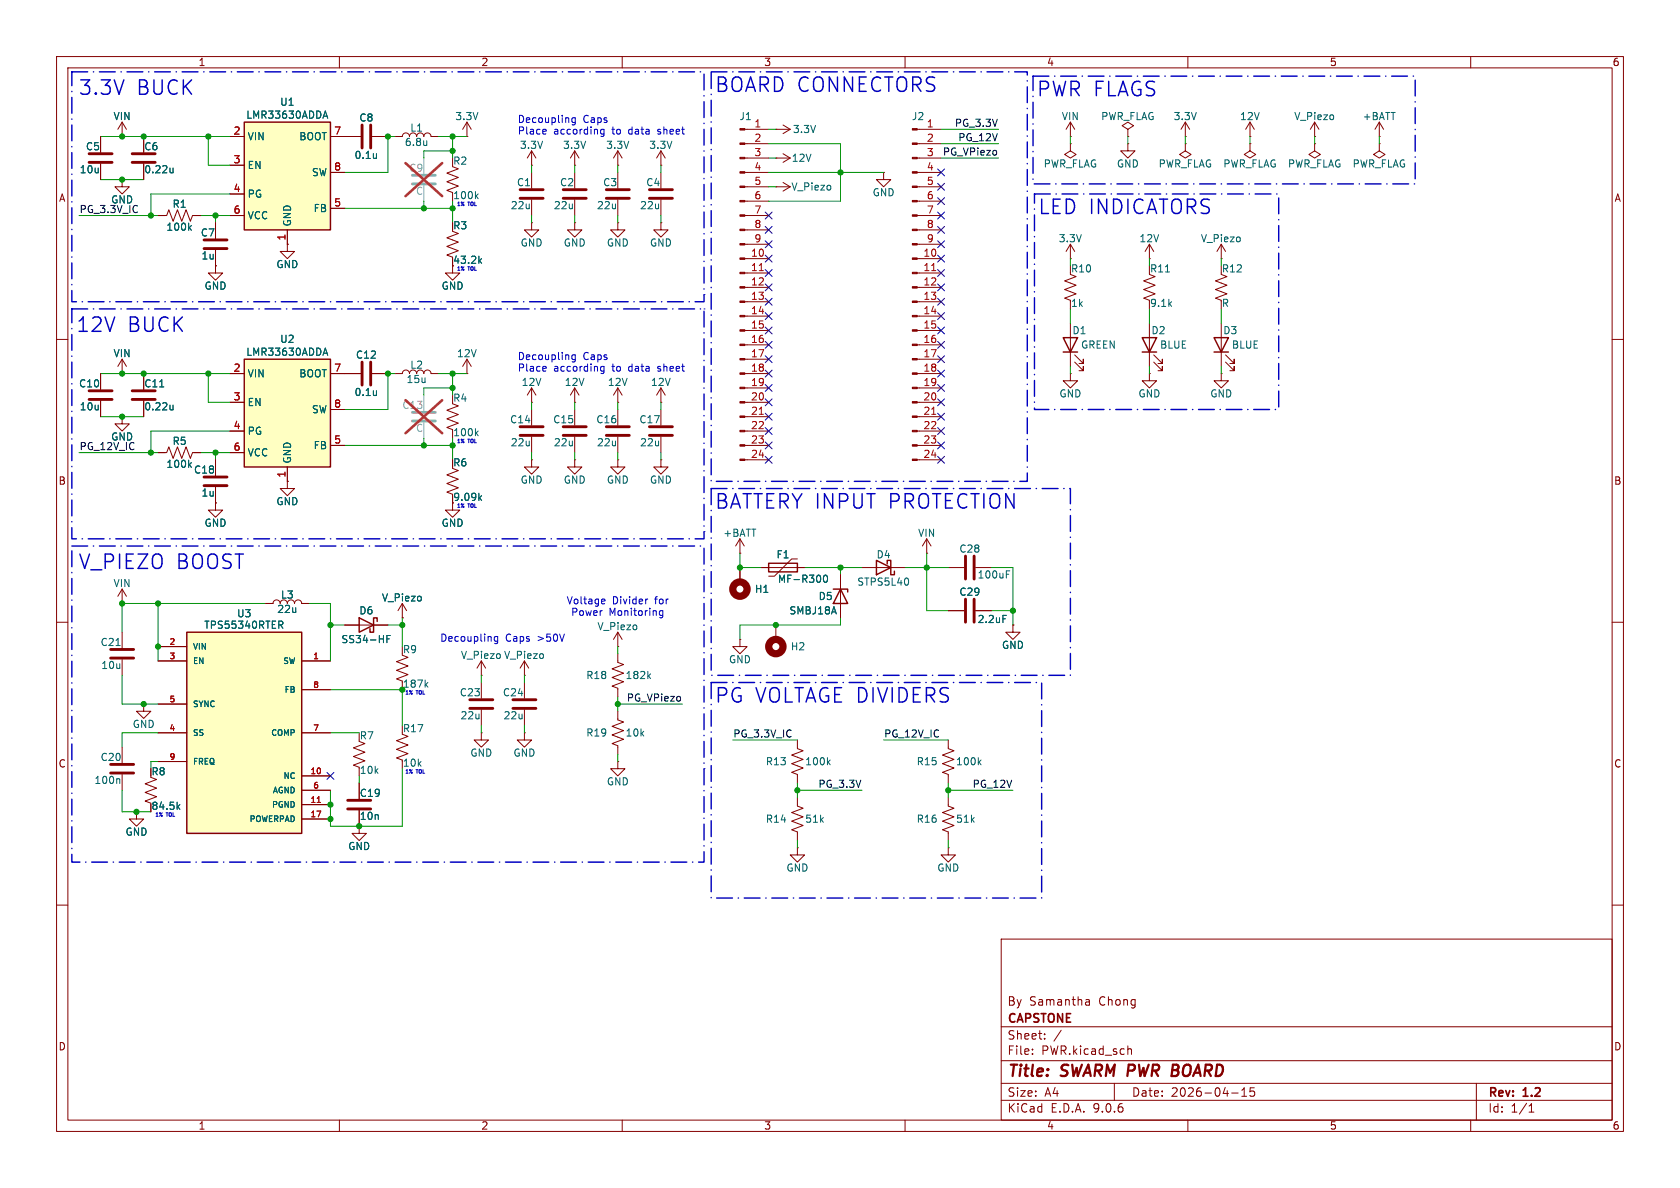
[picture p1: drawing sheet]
<svg xmlns="http://www.w3.org/2000/svg" width="297mm" height="210mm" viewBox="0 0 297 210" stroke-linecap="round" stroke-linejoin="round" font-family="sans-serif">
<g fill="none" stroke="#840000" stroke-width=".18">
<path d="M10 10h277v190h-277zM12 12h273v186h-273zM60 10v2M110 10v2M160 10v2M210 10v2M260 10v2M21.6 24.1h.1M21.6 21.6l-.8 1.3M21.6 21.6l.8 1.3M21.6 21.6v2.5M61 24.1h2.8"/>
<path d="M65.8 24.1h2.8M82.5 24.1h.1M82.5 21.6l-.7 1.3M82.5 21.6l.8 1.3M82.5 21.6v2.5M137.2 27.9h.1M137.2 27.9h2.5M138.4 27.2l1.3 .7M139.7 27.9l-1.3 .8M189.2 25.4v1.3l1 .6-1 .6-1-.6 1-.6M189.2 25.4h.1M189.2 24.1h.1"/>
<path d="M189.2 21.6l-.7 1.3M189.2 21.6l.8 1.3M189.2 21.6v2.5M199.4 25.4v1.3h1.3l-1.3 1.2-1.3-1.2h1.3M199.4 25.4h.1M199.4 22.9l1-.7-1-.6-1 .6 1 .7v1.2M199.4 24.1h.1M209.5 24.1h.1M209.5 21.6l-.7 1.3M209.5 21.6l.8 1.3M209.5 21.6v2.5M243.8 25.4v1.3l1.1 .6-1.1 .6-1-.6 1-.6"/>
<path d="M243.8 25.4h.1M10 60h2M189.2 66v1.3h1.3l-1.3 1.3-1.2-1.3h1.2M189.2 66h.1M285 60h2M38.1 81.3v2.8M38.1 86.1v2.8M50.8 85.1v1.3h1.3l-1.3 1.2-1.3-1.2h1.3M50.8 85.1h.1M130.8 97.8h.1M130.8 95.3v2.5M130.8 95.3l-.8 1.2"/>
<path d="M130.8 95.3l.8 1.2M141 98.8h-1l-3.1 3.1h-1M163.8 97.8h.1M163.8 95.3l-.7 1.2M163.8 95.3l.8 1.2M163.8 95.3v2.5M10 110h2M130.8 113v1.3h1.3l-1.3 1.3-1.3-1.3h1.3M130.8 113h.1M130.8 100.3v2.6M134.6 100.3h7.6M137.2 110.5v2.5"/>
<path d="M148.6 101.6v7.6M152.4 100.3h7.6M167.6 100.3h2.8M167.6 108h2.8M172.5 100.3h2.8M172.5 108h2.8M179.1 110.5v1.3h1.2l-1.2 1.2-1.3-1.2h1.3M179.1 110.5h.1M285 110h2M85.1 129.5v1.3h1.3l-1.3 1.3-1.3-1.3h1.3M85.1 129.5h.1M85.1 120.7v2.7"/>
<path d="M85.1 125.5v2.8M92.7 120.7v2.7M92.7 125.5v2.8M10 160h2M177 166h108v32h-108zM192.1 176.7h.3l.2 .2v.8M192.6 177.6l-.5 .1M192.6 177.1h-.5M285 160h2M60 198v2M110 198v2M160 198v2"/>
<path d="M177 194.5h108M177 191.5h108M177 187.5h108M177 181.5h108M182.5 186.3v.1M182.5 185.5v.1M184.7 183.6v.1M184.7 182.8v.1M187.6 182.1l-1.3 2M197 191.5v3M199.4 185.5l.2-.1 .4 .1v.9M210 198v2"/>
<path d="M217.7 193.2h1.2M219.5 193.8h.9M219.5 192.7l.5-.4v1.5M221.7 192.3h-.7v.7l.2-.1h.5l.1 .3-.1 .5-.2 .1-.5-.1M260 198v2M261 191.5v6.5M270.3 196.6h.9M270.3 195.5l.4-.4v1.5"/>
</g>
<path d="M207.2 189.2h.7M207.4 188.2h.6M207.9 189.2l.3 .1M208.1 190.1l-1 .1M208.1 189.1l-.2 .1" fill="none" stroke="#840000" stroke-width=".4"/>
<path d="M64 22.1v4.1M65.5 22.1v4.1M36.1 84.3h4M36.1 85.9h4M170.7 98.3v4.1M172.2 98.3v4.1M170.7 105.9v4.1M172.2 105.9v4.1M83.1 123.7h4M83.1 125.2h4M90.7 123.7h4M90.7 125.2h4" fill="none" stroke="#840000" stroke-width=".51"/>
<g fill="none" stroke="#840000" stroke-width="1.3">
<circle cx="130.8" cy="104.1" r="1.27"/>
<circle cx="137.2" cy="114.3" r="1.27"/>
</g>
<path d="M135.9 99.6h5.1v1.5h-5.1zM154.9 99.1l2.6 1.2-2.6 1.3zM156.8 99.7v-.6h.7v2.5h.6v-.6M147.3 104.1h2.6v.5M148.6 104.1l1.3 2.6h-2.6z" fill="none" stroke="#840000" stroke-width=".25"/>
<path d="M66.6 27.2v.8M66.6 27.9l-.1 .1M145.7 101.8l.2-.1a.68 .68 0 0 1 .4 .6 .68 .68 0 0 1-.4 .6l-.2-.1-.1-.3zM160.5 102.3l.1 .4-.1 .6M177.3 108.8h.6M177.9 101.5h.4M177.9 100.9h.6" fill="none" stroke="#006464" stroke-width=".18"/>
<path d="M72.9 31h4.1M72.9 32.5h4.1" fill="none" stroke="#a1a1a1" stroke-width=".51"/>
<path d="M74.9 27.9v2.8M74.9 32.8v2.8" fill="none" stroke="#a1a1a1" stroke-width=".18"/>
<path d="M71.7 28.8l6.5 5.9M78.2 28.8l-6.5 5.9" fill="none" stroke="#e12e31" stroke-width=".46"/>
<path d="M43.2 21.6h15.2v19h-15.2z" fill="#ffffc2"/>
<path d="M43.2 21.6h15.2v19h-15.2zM188 59.7h2.5l-1.3 2.5zM201.9 59.7h2.6l-1.3 2.5zM214.6 59.7h2.6l-1.3 2.5zM188 62.2h2.5M201.9 62.2h2.6M214.6 62.2h2.6" fill="none" stroke="#840000" stroke-width=".25"/>
<g fill="none" stroke="#840000" stroke-width=".18">
<path d="M17.8 24.1v2.8M17.8 29v2.8M21.6 31.8v1.2h1.3l-1.3 1.3-1.3-1.3h1.3M21.6 31.8h.1M25.4 24.1v2.8M25.4 29v2.8M27.9 38.1h1.6l.3-1 .8 2 .8-2 .7 2 .8-2 .8 2 .3-1h1.6M38.1 39.4v2.8M40.6 24.1h2.6M40.6 29.2h2.6M40.6 34.3h2.6M40.6 38.1h2.6"/>
<path d="M58.4 24.1h2.6M58.4 30.5h2.6M58.4 36.8h2.6M69.8 24.1h1.3a.64 .64 0 0 1 .7-.6 .64 .64 0 0 1 .6 .6 .64 .64 0 0 1 .6-.6 .64 .64 0 0 1 .7 .6 .64 .64 0 0 1 .6-.6 .64 .64 0 0 1 .6 .6 .64 .64 0 0 1 .7-.6 .64 .64 0 0 1 .6 .6h1.3M94 30.5v2.8M94 35.3v2.8M101.6 29.2h.1M101.6 26.7l-.8 1.2M101.6 26.7l.8 1.2M101.6 26.7v2.5M116.8 29.2h.1M116.8 26.7l-.7 1.2"/>
<path d="M116.8 26.7l.8 1.2M116.8 26.7v2.5M38.1 47v1.3h1.3l-1.3 1.2-1.3-1.2h1.3M38.1 47h.1M38.1 44.2v2.8M50.8 43.2v1.3h1.3l-1.3 1.2-1.3-1.2h1.3M50.8 43.2h.1M50.8 40.6v2.6M80 47v1.3h1.3l-1.3 1.2-1.3-1.2h1.3M80 40.9l1 .4-2 .7 2 .8-2 .8 2 .7-2 .8 1 .4M189.2 48.5l1 .4-2 .8 2 .7-2 .8 2 .7-2 .8 1 .4M189.2 45.7h.1"/>
<path d="M189.2 43.2l-.7 1.3M189.2 43.2l.8 1.3M189.2 43.2v2.5M189.2 57.2v7.6M203.2 45.7h.1M203.2 48.5l1 .4-2 .8 2 .7-2 .8 2 .7-2 .8 1 .4M203.2 43.2l-.8 1.3M203.2 43.2l.8 1.3M203.2 43.2v2.5M203.2 57.2v7.6M215.9 45.7h.1M215.9 48.5l1 .4-2 .8 2 .7-2 .8 2 .7-2 .8 1 .4"/>
<path d="M215.9 43.2l-.8 1.3M215.9 43.2l.8 1.3M215.9 43.2v2.5M215.9 57.2v7.6M21.6 73.7v1.2h1.3l-1.3 1.3-1.3-1.3h1.3M21.6 73.7h.1M61 66h2.8M65.8 66h2.8M69.8 66h1.3a.64 .64 0 0 1 .7-.6 .64 .64 0 0 1 .6 .6 .64 .64 0 0 1 .6-.6 .64 .64 0 0 1 .7 .6 .64 .64 0 0 1 .6-.6 .64 .64 0 0 1 .6 .6 .64 .64 0 0 1 .7-.6 .64 .64 0 0 1 .6 .6h1.3M80 71.4l1 .4-2 .7 2 .8-2 .7 2 .8-2 .8 1 .3M82.5 66h.1M82.5 63.5l-.7 1.3"/>
<path d="M82.5 63.5l.8 1.3M82.5 63.5v2.5M94 72.4v2.8M94 77.2v2.8M190 64l1.5 1.5v-.7v.7h-.7M190 62.7l1.5 1.6v-.8v.8h-.7M203.2 66v1.3h1.3l-1.3 1.3-1.3-1.3h1.3M203.2 66h.1M204 64l1.5 1.5v-.7v.7h-.8M204 62.7l1.5 1.6v-.8v.8h-.8M215.9 66v1.3h1.3l-1.3 1.3-1.3-1.3h1.3M215.9 66h.1"/>
<path d="M216.7 64l1.5 1.5v-.7v.7h-.8M216.7 62.7l1.5 1.6v-.8v.8h-.8M85.1 119.4h.1M85.1 116.8l-.8 1.3M85.1 116.8l.8 1.3M85.1 116.8v2.6M92.7 119.4h.1M92.7 116.8l-.8 1.3M92.7 116.8l.8 1.3M92.7 116.8v2.6M141 130.8v1.5l1 .4-2 .8 2 .7-2 .8 2 .8-2 .7 1 .4v1.5M141 141v1.5l1 .4-2 .7 2 .8-2 .8 2 .7-2 .8 1 .4v1.5"/>
</g>
<g fill="none" stroke="#006464" stroke-width=".18">
<path d="M57.5 19.6l.4 1.3M30.6 29.7v.9M30.6 30.4l-.4 .2M33.8 39.9l-.4 .4M57.2 20.5h.6M75.4 24.9v.8M75.4 25.6v.1M33.5 40.2l.3 .5M84.8 46.1l.3 .5M85.1 45.7l-.4 .5M206 48.1h.8M66.6 69.1v.8"/>
<path d="M66.6 69.8l-.1 .1M84.2 76.5l.3 .5M84.5 76.2l-.4 .5M146.4 134.7l.4 .5M146.8 134.4l-.5 .4"/>
</g>
<path d="M72.9 72.9h4.1M72.9 74.4h4.1" fill="none" stroke="#a1a1a1" stroke-width=".51"/>
<path d="M74.9 69.9v2.7M74.9 74.7v2.8" fill="none" stroke="#a1a1a1" stroke-width=".18"/>
<path d="M71.7 70.7l6.5 5.9M78.2 70.7l-6.5 5.9" fill="none" stroke="#e12e31" stroke-width=".46"/>
<path d="M15.7 27.2h4.1M15.7 28.7h4.1M23.4 27.2h4M23.4 28.7h4M91.9 33.5h4.1M91.9 35.1h4.1M36.1 42.4h4M36.1 43.9h4M64 64v4.1M65.5 64v4.1M91.9 75.4h4.1M91.9 77h4.1" fill="none" stroke="#840000" stroke-width=".51"/>
<path d="M43.2 63.5h15.2v19.1h-15.2z" fill="#ffffc2"/>
<path d="M43.2 63.5h15.2v19.1h-15.2z" fill="none" stroke="#840000" stroke-width=".25"/>
<g fill="none" stroke="#840000" stroke-width=".18">
<path d="M80 29.5l1 .3-2 .8 2 .8-2 .7 2 .8-2 .8 1 .3M94 39.4v1.2h1.2l-1.2 1.3-1.3-1.3h1.3M94 39.4h.1M94 29.2h.1M94 26.7v2.5M94 26.7l-.8 1.2M94 26.7l.7 1.2M101.6 39.4v1.2h1.3l-1.3 1.3-1.3-1.3h1.3M101.6 39.4h.1M101.6 30.5v2.8M101.6 35.3v2.8M109.2 39.4v1.2h1.3l-1.3 1.3-1.3-1.3h1.3"/>
<path d="M109.2 39.4h.1M109.2 29.2h.1M109.2 26.7v2.5M109.2 30.5v2.8M109.2 35.3v2.8M109.2 26.7l-.7 1.2M109.2 26.7l.8 1.2M116.8 39.4v1.2h1.3l-1.3 1.3-1.2-1.3h1.2M116.8 39.4h.1M116.8 30.5v2.8M116.8 35.3v2.8M131.7 22.9h4.2"/>
<path d="M131.7 25.4h4.2M131.7 27.9h4.2M131.7 30.5h4.2M131.7 33h4.2M131.7 35.6h4.2M131.7 38.1h4.2M137.2 22.9h.1M137.2 33h.1M137.2 22.9h2.5M137.2 33h2.5M138.4 22.1l1.3 .8M138.4 32.3l1.3 .7"/>
<path d="M139.7 22.9l-1.3 .7M139.7 33l-1.3 .8M156.2 30.5v1.3h1.3l-1.3 1.2-1.3-1.2h1.3M156.2 30.5h.1M162.2 22.9h4.2M162.2 25.4h4.2M162.2 27.9h4.2M162.2 30.5h4.2M162.2 33h4.2M162.2 35.6h4.2M162.2 38.1h4.2M209.5 25.4v1.3l1.1 .6-1.1 .6-1-.6 1-.6"/>
<path d="M209.5 25.4h.1M221 25.4v1.3l1 .6-1 .6-1-.6 1-.6M221 25.4h.1M221 24.1h.1M221 21.6l-.8 1.3M221 21.6l.7 1.3M221 21.6v2.5M232.4 25.4v1.3l1 .6-1 .6-1-.6 1-.6M232.4 25.4h.1M232.4 24.1h.1M232.4 21.6l-.8 1.3M232.4 21.6l.8 1.3"/>
<path d="M232.4 21.6v2.5M243.8 24.1h.1M243.8 21.6l-.7 1.3M243.8 21.6l.8 1.3M243.8 21.6v2.5M131.7 40.6h4.2M131.7 43.2h4.2M131.7 45.7h4.2M131.7 48.3h4.2M131.7 50.8h4.2M131.7 53.3h4.2M131.7 55.9h4.2"/>
<path d="M131.7 58.4h4.2M162.2 40.6h4.2M162.2 43.2h4.2M162.2 45.7h4.2M162.2 48.3h4.2M162.2 50.8h4.2M162.2 53.3h4.2M162.2 55.9h4.2M162.2 58.4h4.2M17.8 66v2.8M17.8 70.9v2.8M21.6 66h.1"/>
<path d="M21.6 63.5l-.8 1.3M21.6 63.5l.8 1.3M21.6 63.5v2.5M25.4 66v2.8M25.4 70.9v2.8M40.6 66h2.6M40.6 71.1h2.6M40.6 76.2h2.6M58.4 66h2.6M58.4 72.4h2.6M58.4 78.7h2.6M94 71.1h.1"/>
<path d="M94 68.6l-.8 1.3M94 68.6l.7 1.3M94 68.6v2.5M101.6 71.1h.1M101.6 68.6v2.5M101.6 72.4v2.8M101.6 77.2v2.8M101.6 68.6l-.8 1.3M101.6 68.6l.8 1.3M109.2 71.1h.1M109.2 68.6v2.5M109.2 72.4v2.8"/>
<path d="M109.2 77.2v2.8M109.2 68.6l-.7 1.3M109.2 68.6l.8 1.3M116.8 71.1h.1M116.8 68.6v2.5M116.8 72.4v2.8M116.8 77.2v2.8M116.8 68.6l-.7 1.3M116.8 68.6l.8 1.3M131.7 66h4.2M131.7 71.1h4.2M131.7 76.2h4.2"/>
<path d="M131.7 78.7h4.2M131.7 61h4.2M131.7 63.5h4.2M131.7 68.6h4.2M131.7 73.7h4.2M162.2 66h4.2M162.2 71.1h4.2M162.2 76.2h4.2M162.2 78.7h4.2M162.2 61h4.2M162.2 63.5h4.2M162.2 68.6h4.2"/>
<path d="M162.2 73.7h4.2M27.9 80h1.6l.3-1 .8 2 .8-2 .7 2 .8-2 .8 2 .3-1h1.6M38.1 88.9v1.3h1.3l-1.3 1.2-1.3-1.2h1.3M38.1 88.9h.1M40.6 80h2.6M50.8 82.6v2.5M94 81.3v1.3h1.2l-1.2 1.2-1.3-1.2h1.3M94 81.3h.1M101.6 81.3v1.3h1.3l-1.3 1.2-1.3-1.2h1.3M101.6 81.3h.1M109.2 81.3v1.3h1.3l-1.3 1.2-1.3-1.2h1.3M109.2 81.3h.1"/>
<path d="M116.8 81.3v1.3h1.3l-1.3 1.2-1.2-1.2h1.2M116.8 81.3h.1M131.7 81.3h4.2M162.2 81.3h4.2M21.6 106.7h.1M21.6 104.1v2.6M21.6 111.8v2.8M21.6 116.6v2.8M21.6 104.1l-.8 1.3M21.6 104.1l.8 1.3M21.6 132.1v2.8M21.6 136.9v2.8"/>
<path d="M25.4 124.5v1.2h1.3l-1.3 1.3-1.3-1.3h1.3M25.4 124.5h.1M26.7 137.4l1 .4-2 .8 2 .7-2 .8 2 .7-2 .8 1 .4M63.5 131.1l1 .3-2 .8 2 .8-2 .7 2 .8-2 .8 1 .3M63.5 138.4v2.8M167.6 130.8v1.5l1.1 .4-2.1 .8 2.1 .7-2.1 .8 2.1 .8-2.1 .7 1 .4v1.5M24.1 143.5v1.3h1.3l-1.3 1.3-1.2-1.3h1.2M24.1 143.5h.1M63.5 143.3v2.8M141 149.9v1.2h1.2l-1.2 1.3-1.3-1.3h1.3M141 149.9h.1M167.6 149.9v1.2h1.3l-1.3 1.3-1.2-1.3h1.2"/>
<path d="M167.6 149.9h.1M167.6 141v1.5l1.1 .4-2.1 .7 2.1 .8-2.1 .8 2.1 .7-2.1 .8 1 .4v1.5"/>
</g>
<g fill="none" stroke="#006464" stroke-width=".18">
<path d="M84.2 34.6l.3 .5M84.5 34.3l-.4 .5M28.2 68.4h.8M30.6 71.6v.9M30.6 72.3l-.4 .2M57.2 62.4h.6M57.5 61.5l.4 1.3M33.5 82.1l.3 .5M33.8 81.8l-.4 .5M20.5 114.1h.7M21 137.7l.2 .1v.7M173.1 134.7l.3 .5"/>
<path d="M173.4 134.4l-.4 .4M31.4 142.6l.4 .5M31.8 142.2l-.5 .5"/>
</g>
<g fill="none" stroke="#840000" stroke-width=".51">
<path d="M99.6 33.5h4M99.6 35.1h4M107.2 33.5h4.1M107.2 35.1h4.1M114.8 33.5h4.1M114.8 35.1h4.1M15.7 69.1h4.1M15.7 70.6h4.1M23.4 69.1h4M23.4 70.6h4M99.6 75.4h4M99.6 77h4"/>
<path d="M107.2 75.4h4.1M107.2 77h4.1M114.8 75.4h4.1M114.8 77h4.1M19.6 114.8h4M19.6 116.3h4M19.6 135.1h4M19.6 136.7h4M61.5 141.5h4M61.5 143h4"/>
</g>
<g fill="#840000" stroke="#840000" stroke-width=".18">
<path d="M130.8 22.7h.9v.3h-.9z"/>
<path d="M130.8 25.3h.9v.2h-.9z"/>
<path d="M130.8 27.8h.9v.3h-.9z"/>
<path d="M130.8 30.4h.9v.2h-.9z"/>
<path d="M130.8 32.9h.9v.2h-.9z"/>
<path d="M130.8 35.4h.9v.3h-.9z"/>
<path d="M130.8 38h.9v.2h-.9z"/>
<path d="M130.8 40.5h.9v.3h-.9z"/>
<path d="M130.8 43.1h.9v.2h-.9z"/>
<path d="M130.8 45.6h.9v.2h-.9z"/>
<path d="M130.8 48.1h.9v.3h-.9z"/>
<path d="M130.8 50.7h.9v.2h-.9z"/>
<path d="M130.8 53.2h.9v.3h-.9z"/>
<path d="M130.8 55.8h.9v.2h-.9z"/>
<path d="M130.8 58.3h.9v.2h-.9z"/>
<path d="M130.8 60.8h.9v.3h-.9z"/>
<path d="M130.8 63.4h.9v.2h-.9z"/>
<path d="M130.8 65.9h.9v.3h-.9z"/>
<path d="M130.8 68.5h.9v.2h-.9z"/>
<path d="M130.8 71h.9v.2h-.9z"/>
<path d="M130.8 73.5h.9v.3h-.9z"/>
<path d="M130.8 76.1h.9v.2h-.9z"/>
<path d="M130.8 78.6h.9v.3h-.9z"/>
<path d="M130.8 81.2h.9v.2h-.9z"/>
<path d="M161.3 22.7h.9v.3h-.9z"/>
<path d="M161.3 25.3h.9v.2h-.9z"/>
<path d="M161.3 27.8h.9v.3h-.9z"/>
<path d="M161.3 30.4h.9v.2h-.9z"/>
<path d="M161.3 32.9h.9v.2h-.9z"/>
<path d="M161.3 35.4h.9v.3h-.9z"/>
<path d="M161.3 38h.9v.2h-.9z"/>
<path d="M161.3 40.5h.9v.3h-.9z"/>
<path d="M161.3 43.1h.9v.2h-.9z"/>
<path d="M161.3 45.6h.9v.2h-.9z"/>
<path d="M161.3 48.1h.9v.3h-.9z"/>
<path d="M161.3 50.7h.9v.2h-.9z"/>
<path d="M161.3 53.2h.9v.3h-.9z"/>
<path d="M161.3 55.8h.9v.2h-.9z"/>
<path d="M161.3 58.3h.9v.2h-.9z"/>
<path d="M161.3 60.8h.9v.3h-.9z"/>
<path d="M161.3 63.4h.9v.2h-.9z"/>
<path d="M161.3 65.9h.9v.3h-.9z"/>
<path d="M161.3 68.5h.9v.2h-.9z"/>
<path d="M161.3 71h.9v.2h-.9z"/>
<path d="M161.3 73.5h.9v.3h-.9z"/>
<path d="M161.3 76.1h.9v.2h-.9z"/>
<path d="M161.3 78.6h.9v.3h-.9z"/>
<path d="M161.3 81.2h.9v.2h-.9z"/>
</g>
<path d="M134.2 47.8h.8M164.7 47.8h.7M134.2 73.2h.8M164.7 73.2h.7" fill="none" stroke="#a90000" stroke-width=".18"/>
<path d="M33 111.8h20.3v35.5h-20.3z" fill="#ffffc2"/>
<path d="M33 111.8h20.3v35.5h-20.3zM63.5 109.2l2.5 1.3-2.5 1.3zM66.7 109.9v-.7h-.7v2.6h-.6v-.7" fill="none" stroke="#840000" stroke-width=".25"/>
<g fill="none" stroke="#840000" stroke-width=".18">
<path d="M17.8 24.1v2.8M17.8 29v2.8M21.6 24.1h.1M21.6 31.8h.1M25.4 24.1v2.8M25.4 29v2.8M27.9 38.1h1.3M34.3 38.1h1.3M38.1 39.4v2.8M40.6 24.1h2.6M40.6 29.2h2.6M40.6 34.3h2.6"/>
<path d="M40.6 38.1h2.6M58.4 24.1h5.4M58.4 30.5h2.6M58.4 36.8h2.6M65.8 24.1h2.8M38.1 47h.1M38.1 44.2v2.8M50.8 43.2h.1M50.8 40.6v2.6M17.8 66v2.8M17.8 70.9v2.8M21.6 66h.1"/>
<path d="M21.6 73.7h.1M25.4 66v2.8M25.4 70.9v2.8M40.6 66h2.6M40.6 71.1h2.6M40.6 76.2h2.6M58.4 66h5.4M58.4 72.4h2.6M58.4 78.7h2.6M65.8 66h2.8M27.9 80h1.3M34.3 80h1.3"/>
<path d="M38.1 88.9h.1M38.1 81.3v2.8M38.1 86.1v2.8M40.6 80h2.6M50.8 85.1h.1M50.8 82.6v2.5M80 82.8l1 .4-2 .7 2 .8-2 .8 2 .7-2 .8 1 .4M80 88.9v1.3h1.3l-1.3 1.2-1.3-1.2h1.3M27.9 114.3h5.1M27.9 116.8h5.1M47 106.7h1.3a.64 .64 0 0 1 .6-.7 .64 .64 0 0 1 .6 .7 .64 .64 0 0 1 .7-.7 .64 .64 0 0 1 .6 .7 .64 .64 0 0 1 .6-.7 .64 .64 0 0 1 .7 .7 .64 .64 0 0 1 .6-.7 .64 .64 0 0 1 .6 .7h1.3M53.3 116.8h5.1"/>
<path d="M61 110.5h7.6M71.1 109.2h.1M71.1 115.8l1 .4-2 .8 2 .7-2 .8 2 .8-2 .7 1 .4M71.1 106.7l-.7 1.3M71.1 106.7l.8 1.3M71.1 106.7v2.5M109.2 114.3h.1M109.2 115.6v1.5l1 .4-2 .7 2 .8-2 .8 2 .7-2 .8 1 .4v1.5M109.2 111.8l-.7 1.2M109.2 111.8l.8 1.2M109.2 111.8v2.5M130.8 100.3v2.6"/>
<path d="M134.6 100.3h1.3M141 100.3h1.2M148.6 101.6v2.5M148.6 106.7v2.5M167.6 108h2.8M172.5 108h2.8M179.1 110.5h.1M27.9 124.5h5.1M27.9 129.5h5.1M27.9 134.6h5.1M53.3 129.5h5.1M53.3 121.9h5.1"/>
<path d="M53.3 137.2h5.1M53.3 139.7h5.1M63.5 138.4v2.8M71.1 129.8l1 .4-2 .7 2 .8-2 .8 2 .7-2 .8 1 .4M92.7 129.5v1.3h1.3l-1.3 1.3-1.3-1.3h1.3M92.7 129.5h.1M109.2 134.6v1.3h1.3l-1.3 1.3-1.3-1.3h1.3M109.2 134.6h.1M109.2 125.7v1.6l1 .3-2 .8 2 .8-2 .7 2 .8-2 .7 1 .4v1.6M24.1 143.5h.1M53.3 142.2h5.1M53.3 144.8h5.1"/>
<path d="M63.5 146.1v1.2h1.3l-1.3 1.3-1.3-1.3h1.3M63.5 146.1h.1M63.5 143.3v2.8"/>
</g>
<path d="M56.1 141.9h.6" fill="none" stroke="#a90000" stroke-width=".18"/>
<g fill="none" stroke="#006464" stroke-width=".18">
<path d="M57.5 19.6l.4 1.3M30.6 29.7v.9M30.6 30.4l-.4 .2M33.8 39.9l-.4 .4M57.2 20.5h.6M66.6 27.2v.8M66.6 27.9l-.1 .1M33.5 40.2l.3 .5M84.8 46.1l.3 .5M85.1 45.7l-.4 .5M28.2 68.4h.8M30.6 71.6v.9"/>
<path d="M30.6 72.3l-.4 .2M57.2 62.4h.6M57.5 61.5l.4 1.3M66.6 69.1v.8M66.6 69.8l-.1 .1M33.5 82.1l.3 .5M33.8 81.8l-.4 .5M84.8 88l.3 .5M85.1 87.6l-.4 .5M49.3 109.8h.5l.2 .2-.1 .4-.6 .1M49.6 110.5l.4 .6M68.4 112.9h.4"/>
<path d="M69 112.3h-.6v1.3M114.7 119.5l.3 .5M115 119.1l-.5 .5M145.7 101.8l.2-.1a.68 .68 0 0 1 .4 .6 .68 .68 0 0 1-.4 .6l-.2-.1-.1-.3zM177.3 108.8h.6M75.3 121l.3 .5M75.6 120.6l-.4 .5M31.4 142.6l.4 .5M31.8 142.2l-.5 .5"/>
</g>
<g fill="none" stroke="#009600" stroke-width=".18">
<path d="M14 38.1h13.9M17.8 31.8h7.6M17.8 24.1h22.8M35.6 38.1h5M36.8 24.1v5.1h3.8M38.1 38.1v1.3M40.6 34.3h-13.9v3.8M61 36.8h19M69.8 24.1h-1.2v6.4h-7.6M74.9 35.6v1.2M77.5 24.1h5M80 26.7h-5.1v1.2"/>
<path d="M80 24.1v3.8M80 35.6v3.8M94 29.2v1.3M94 38.1v1.3M101.6 29.2v1.3M101.6 38.1v1.3M109.2 29.2v1.3M109.2 38.1v1.3M116.8 29.2v1.3M116.8 38.1v1.3M135.9 22.9h1.3M135.9 27.9h1.3"/>
<path d="M135.9 25.4h12.7v10.2h-12.7M135.9 30.5h20.3M135.9 33h1.3M166.4 22.9h10.1M166.4 27.9h10.1M166.4 25.4h10.1M189.2 24.1v1.3M199.4 24.1v1.3M209.5 24.1v1.3M221 24.1v1.3M232.4 24.1v1.3M243.8 24.1v1.3"/>
<path d="M189.2 45.7v1.3M189.2 54.6v2.6M203.2 45.7v1.3M203.2 54.6v2.6M215.9 45.7v1.3M215.9 54.6v2.6M17.8 66h22.8M17.8 73.7h7.6M36.8 66v5.1h3.8M40.6 76.2h-13.9v3.8M61 78.7h19M69.8 66h-1.2v6.4h-7.6"/>
<path d="M74.9 77.5v1.2M77.5 66h5M80 66v3.9M80 77.5v3.8M80 68.6h-5.1v1.3M94 71.1v1.3M101.6 71.1v1.3M109.2 71.1v1.3M116.8 71.1v1.3M189.2 64.8v1.2M203.2 64.8v1.2M215.9 64.8v1.2"/>
<path d="M14 80h13.9M35.6 80h5M38.1 80v1.3M94 80v1.3M101.6 80v1.3M109.2 80v1.3M116.8 80v1.3M130.8 97.8v2.5h3.8M163.8 97.8v10.2h3.8M21.6 119.4v5.1h6.3M27.9 106.7v10.1M47 106.7h-25.4v5.1"/>
<path d="M54.6 106.7h3.8v10.1M58.4 110.5h2.6M68.6 110.5h2.5M71.1 109.2v5.1M85.1 119.4v1.3M92.7 119.4v1.3M109.2 114.3v1.3M142.2 100.3h10.2M148.6 109.2v1.3h-17.8v2.5M148.6 100.3v1.3M160 100.3h7.6M175.3 100.3h3.8v10.2"/>
<path d="M175.3 108h3.8M21.6 139.7v3.8h5.1M27.9 134.6h-1.2v1.3M27.9 129.5h-6.3v2.6M58.4 121.9h12.7v6.4M58.4 129.5h5.1M63.5 137.2v1.2M71.1 135.9v10.2h-12.7v-6.4M85.1 128.3v1.2M92.7 128.3v1.2M109.2 123.2v2.5M109.2 133.4v1.2"/>
<path d="M109.2 124.5h11.4M129.5 130.8h11.5M141 138.4v2.6M141 139.7h11.4M156.2 130.8h11.4M167.6 139.7h11.5M167.6 138.4v2.6M141 148.6v1.3M167.6 148.6v1.3"/>
</g>
<g fill="none" stroke="#000084" stroke-width=".18">
<path d="M135.3 37.5l1.2 1.2M136.5 37.5l-1.2 1.2M165.8 35l1.2 1.2M165.8 32.4l1.2 1.2M165.8 29.9l1.2 1.2M165.8 37.5l1.2 1.2M167 29.9l-1.2 1.2M167 35l-1.2 1.2M167 32.4l-1.2 1.2M167 37.5l-1.2 1.2M135.3 50.2l1.2 1.2M135.3 52.7l1.2 1.2"/>
<path d="M135.3 42.6l1.2 1.2M135.3 40l1.2 1.2M135.3 57.8l1.2 1.2M135.3 47.7l1.2 1.2M135.3 45.1l1.2 1.2M135.3 55.3l1.2 1.2M136.5 50.2l-1.2 1.2M136.5 52.7l-1.2 1.2M136.5 42.6l-1.2 1.2M136.5 40l-1.2 1.2M136.5 57.8l-1.2 1.2M136.5 47.7l-1.2 1.2"/>
<path d="M136.5 45.1l-1.2 1.2M136.5 55.3l-1.2 1.2M165.8 57.8l1.2 1.2M165.8 55.3l1.2 1.2M165.8 47.7l1.2 1.2M165.8 45.1l1.2 1.2M165.8 52.7l1.2 1.2M165.8 40l1.2 1.2M165.8 42.6l1.2 1.2M165.8 50.2l1.2 1.2M167 42.6l-1.2 1.2M167 47.7l-1.2 1.2"/>
<path d="M167 57.8l-1.2 1.2M167 50.2l-1.2 1.2M167 55.3l-1.2 1.2M167 45.1l-1.2 1.2M167 52.7l-1.2 1.2M167 40l-1.2 1.2M135.3 75.6l1.2 1.2M135.3 73.1l1.2 1.2M135.3 60.4l1.2 1.2M135.3 78.1l1.2 1.2M135.3 68l1.2 1.2M135.3 70.5l1.2 1.2"/>
<path d="M135.3 62.9l1.2 1.2M135.3 65.4l1.2 1.2M136.5 75.6l-1.2 1.2M136.5 73.1l-1.2 1.2M136.5 60.4l-1.2 1.2M136.5 78.1l-1.2 1.2M136.5 65.4l-1.2 1.2M136.5 62.9l-1.2 1.2M136.5 70.5l-1.2 1.2M136.5 68l-1.2 1.2M165.8 78.1l1.2 1.2M165.8 73.1l1.2 1.2"/>
<path d="M165.8 62.9l1.2 1.2M165.8 65.4l1.2 1.2M165.8 68l1.2 1.2M165.8 75.6l1.2 1.2M165.8 60.4l1.2 1.2M165.8 70.5l1.2 1.2M167 78.1l-1.2 1.2M167 73.1l-1.2 1.2M167 62.9l-1.2 1.2M167 65.4l-1.2 1.2M167 68l-1.2 1.2M167 75.6l-1.2 1.2"/>
<path d="M167 60.4l-1.2 1.2M167 70.5l-1.2 1.2M135.3 80.7l1.2 1.2M136.5 80.7l-1.2 1.2M165.8 80.7l1.2 1.2M167 80.7l-1.2 1.2M57.8 136.6l1.2 1.2M59 136.6l-1.2 1.2"/>
</g>
<g fill="none" stroke="#0000c2" stroke-width=".18">
<path d="M96.5 22.9l.1 .3-.6 .1M96.5 23.6l-.1 .1M101.7 20.8v1l-.2 .3-.3-.1M101.7 20.9l-.4-.1-.2 .3 .1 .5h.5M106.3 22.9l-.1 .2v.5l.2 .1 .4-.1M106.8 22.9v1l-.3 .2h-.3M124.5 54.6h.1M124.5 52.1h.1M96.5 65.6h-.1M96.5 64.8l.1 .3-.6 .1M101.7 62.7v1.1l-.2 .2-.3-.1M101.7 62.8l-.4-.1-.2 .3 .1 .5h.5"/>
<path d="M106.3 64.8l-.1 .2v.5l.2 .1h.4M106.8 64.8v1l-.3 .2h-.3M124.5 94h.1M88 112.5v1l-.3 .3-.3-.1M88 112.6l-.4-.1-.2 .3 .1 .5h.5M106.5 105.9l.4 .1 .1 .2-.7 .1M106.9 106.7h-.4M114.5 105.9l-.2 .1M117.2 107.9v1.1l-.3 .2h-.3M117.2 108l-.4-.1-.2 .3 .1 .5h.5M124.5 135.9h.1"/>
</g>
<path d="M12.7 12.7h111.8v40.6h-111.8zM125.7 12.7h55.9v72.4h-55.9zM182.6 13.5h67.6v19h-67.6zM182.9 34.3h43.2v38.1h-43.2zM12.7 54.6h111.8v40.7h-111.8zM12.7 96.5h111.8v55.9h-111.8zM125.7 86.4h63.5v33h-63.5zM125.7 120.7h58.4v38.1h-58.4z" fill="none" stroke="#0000c2" stroke-width=".25" stroke-dasharray="2.8 1 .1 1"/>
<g fill="#009600" stroke="#009600" stroke-width=".18">
<circle cx="137.2" cy="110.5" r=".46"/>
<circle cx="130.8" cy="100.3" r=".46"/>
<circle cx="148.6" cy="100.3" r=".46"/>
<circle cx="148.6" cy="30.5" r=".46"/>
<circle cx="179.1" cy="108" r=".46"/>
<circle cx="163.8" cy="100.3" r=".46"/>
<circle cx="141" cy="139.7" r=".46"/>
<circle cx="167.6" cy="139.7" r=".46"/>
<circle cx="38.1" cy="38.1" r=".46"/>
<circle cx="21.6" cy="31.8" r=".46"/>
<circle cx="25.4" cy="24.1" r=".46"/>
<circle cx="36.8" cy="24.1" r=".46"/>
<circle cx="21.6" cy="24.1" r=".46"/>
<circle cx="80" cy="26.7" r=".46"/>
<circle cx="68.6" cy="24.1" r=".46"/>
<circle cx="80" cy="24.1" r=".46"/>
<circle cx="80" cy="36.8" r=".46"/>
<circle cx="26.7" cy="38.1" r=".46"/>
<circle cx="36.8" cy="66" r=".46"/>
<circle cx="21.6" cy="66" r=".46"/>
<circle cx="21.6" cy="73.7" r=".46"/>
<circle cx="74.9" cy="36.8" r=".46"/>
<circle cx="80" cy="66" r=".46"/>
<circle cx="68.6" cy="66" r=".46"/>
<circle cx="74.9" cy="78.7" r=".46"/>
<circle cx="26.7" cy="80" r=".46"/>
<circle cx="25.4" cy="66" r=".46"/>
<circle cx="38.1" cy="80" r=".46"/>
<circle cx="27.9" cy="106.7" r=".46"/>
<circle cx="21.6" cy="106.7" r=".46"/>
<circle cx="58.4" cy="144.8" r=".46"/>
<circle cx="58.4" cy="142.2" r=".46"/>
<circle cx="24.1" cy="143.5" r=".46"/>
<circle cx="25.4" cy="124.5" r=".46"/>
<circle cx="63.5" cy="146.1" r=".46"/>
<circle cx="80" cy="78.7" r=".46"/>
<circle cx="80" cy="68.6" r=".46"/>
<circle cx="27.9" cy="114.3" r=".46"/>
<circle cx="58.4" cy="110.5" r=".46"/>
<circle cx="109.2" cy="124.5" r=".46"/>
<circle cx="71.1" cy="110.5" r=".46"/>
<circle cx="71.1" cy="121.9" r=".46"/>
</g>
<g font-size="3.5" fill="#0000c2">
<text x="13.8" y="17.1">3.3V</text>
<text x="24.2" y="17.1">BUCK</text>
<text x="126.2" y="16.6">BOARD CONNECTORS</text>
<text x="183.1" y="17.4">PWR FLAGS</text>
<text x="183.4" y="38.2">LED INDICATORS</text>
<text x="13.4" y="59.1">12V</text>
<text x="22.6" y="59.1">BUCK</text>
<text x="126.2" y="90.3">BATTERY INPUT</text>
<text x="157.2" y="90.3">PROTECTION</text>
<text x="13.7" y="101">V_PIEZO</text>
<text x="31.1" y="101">BOOST</text>
<text x="126.2" y="124.6">PG VOLTAGE DIVIDERS</text>
</g>
<g font-size="2.8" fill="#840000">
<text x="178" y="190.9">Title:</text>
<text x="187.7" y="190.9">SWARM PWR</text>
<text x="208.8" y="190.9">BOARD</text>
</g>
<g font-size="2.1" fill="#840000">
<text x="178" y="178">By</text>
<text x="181.9" y="178">Samantha</text>
<text x="194.3" y="178">Chong</text>
<text x="178" y="184">Sheet:</text>
<text x="178" y="181.2">CAPSTONE</text>
<text x="178" y="186.7">File:</text>
<text x="184.1" y="186.7">PWR.kicad_sch</text>
<text x="178" y="196.9">KiCad</text>
<text x="178" y="194.1">Size:</text>
<text x="184.7" y="194.1">A4</text>
<text x="185.7" y="196.9">E.D.A.</text>
<text x="193.3" y="196.9">9.0.6</text>
<text x="200" y="194.1">Date:</text>
<text x="207" y="194.1">2026-04-15</text>
<text x="263" y="194.3">Rev:</text>
<text x="263" y="196.9">Id:</text>
<text x="267.1" y="196.9">1/1</text>
<text x="269.4" y="194.3">1.2</text>
</g>
<g font-size="1.8" fill="#840000">
<text x="35" y="11.9">1</text>
<text x="85" y="11.9">2</text>
<text x="135" y="11.9">3</text>
<text x="185" y="11.9">4</text>
<text x="235" y="11.9">5</text>
<text x="285" y="11.9">6</text>
<text x="10.3" y="35.9">A</text>
<text x="285.3" y="35.9">A</text>
<text x="80" y="40.7">R3</text>
<text x="80" y="46.8">43.2k</text>
<text x="80" y="82.7">R6</text>
<text x="10.3" y="85.9">B</text>
<text x="80" y="88.7">9.09k</text>
<text x="285.3" y="85.9">B</text>
<text x="10.3" y="135.9">C</text>
<text x="26.7" y="137.3">R8</text>
<text x="285.3" y="135.9">C</text>
<text x="26.7" y="143.4">84.5k</text>
<text x="10.3" y="185.9">D</text>
<text x="285.3" y="185.9">D</text>
<text x="35" y="199.9">1</text>
<text x="85" y="199.9">2</text>
<text x="135" y="199.9">3</text>
<text x="185" y="199.9">4</text>
<text x="235" y="199.9">5</text>
<text x="285" y="199.9">6</text>
</g>
<g font-size="1.8" fill="#006464">
<text x="20" y="21.4">VIN</text>
<text x="43.4" y="21.2">LMR33630ADDA</text>
<text x="49.4" y="18.9">U1</text>
<text x="63.4" y="21.7">C8</text>
<text x="72.4" y="23.5">L1</text>
<text x="80.4" y="21.4">3.3V</text>
<text x="130.6" y="21.4">J1</text>
<text x="140.1" y="23.7">3.3V</text>
<text x="161.1" y="21.4">J2</text>
<text x="187.6" y="21.4">VIN</text>
<text x="194.6" y="21.4">PWR_FLAG</text>
<text x="207.4" y="21.4">3.3V</text>
<text x="219.1" y="21.4">12V</text>
<text x="228.7" y="21.4">V_Piezo</text>
<text x="240.8" y="21.4">+BATT</text>
<text x="15.1" y="26.8">C5</text>
<text x="25.4" y="26.8">C6</text>
<text x="43.7" y="25">VIN</text>
<text x="52.8" y="25">BOOT</text>
<text x="62.6" y="28.3">0.1u</text>
<text x="71.5" y="26">6.8u</text>
<text x="80" y="29.3">R2</text>
<text x="91.8" y="26.5">3.3V</text>
<text x="99.4" y="26.5">3.3V</text>
<text x="107.1" y="26.5">3.3V</text>
<text x="114.7" y="26.5">3.3V</text>
<text x="139.9" y="28.8">12V</text>
<text x="184.4" y="29.8">PWR_FLAG</text>
<text x="197.4" y="29.8">GND</text>
<text x="204.7" y="29.8">PWR_FLAG</text>
<text x="216.2" y="29.8">PWR_FLAG</text>
<text x="227.6" y="29.8">PWR_FLAG</text>
<text x="239" y="29.8">PWR_FLAG</text>
<text x="14" y="30.8">10u</text>
<text x="25.4" y="30.8">0.22u</text>
<text x="43.7" y="30.1">EN</text>
<text x="43.7" y="35.2">PG</text>
<text x="55" y="31.3">SW</text>
<text x="80" y="35.4">100k</text>
<text x="91.3" y="33.1">C1</text>
<text x="98.9" y="33.1">C2</text>
<text x="106.5" y="33.1">C3</text>
<text x="114.1" y="33.1">C4</text>
<text x="139.8" y="33.9">V_Piezo</text>
<text x="154.2" y="34.9">GND</text>
<text x="19.6" y="36.2">GND</text>
<text x="29.3" y="41">100k</text>
<text x="30.4" y="36.9">R1</text>
<text x="43.7" y="39">VCC</text>
<text x="51.7" y="40.1" transform="rotate(-90 51.7 40.1)">GND</text>
<text x="55.4" y="37.7">FB</text>
<text x="90.2" y="37.2">22u</text>
<text x="97.8" y="37.2">22u</text>
<text x="105.4" y="37.2">22u</text>
<text x="113.1" y="37.2">22u</text>
<text x="35.4" y="42">C7</text>
<text x="35.5" y="46.1">1u</text>
<text x="48.8" y="47.6">GND</text>
<text x="91.9" y="43.8">GND</text>
<text x="99.6" y="43.8">GND</text>
<text x="107.2" y="43.8">GND</text>
<text x="114.8" y="43.8">GND</text>
<text x="187.1" y="43">3.3V</text>
<text x="201.3" y="43">12V</text>
<text x="212.2" y="43">V_Piezo</text>
<text x="36.1" y="51.4">GND</text>
<text x="78" y="51.4">GND</text>
<text x="189.2" y="48.4">R10</text>
<text x="203.2" y="48.4">R11</text>
<text x="215.9" y="48.4">R12</text>
<text x="189.2" y="54.5">1k</text>
<text x="189.5" y="59.3">D1</text>
<text x="203.2" y="54.5">9.1k</text>
<text x="203.5" y="59.3">D2</text>
<text x="215.9" y="54.5">R</text>
<text x="216.2" y="59.3">D3</text>
<text x="20" y="63.3">VIN</text>
<text x="43.4" y="63.1">LMR33630ADDA</text>
<text x="49.4" y="60.8">U2</text>
<text x="62.8" y="63.6">C12</text>
<text x="72.4" y="65.4">L2</text>
<text x="80.7" y="63.3">12V</text>
<text x="191" y="61.8">GREEN</text>
<text x="205" y="61.8">BLUE</text>
<text x="217.7" y="61.8">BLUE</text>
<text x="13.9" y="68.7">C10</text>
<text x="25.4" y="68.7">C11</text>
<text x="43.7" y="66.9">VIN</text>
<text x="43.7" y="72">EN</text>
<text x="52.8" y="66.9">BOOT</text>
<text x="62.6" y="70.2">0.1u</text>
<text x="71.8" y="67.9">15u</text>
<text x="80" y="71.2">R4</text>
<text x="92.1" y="68.4">12V</text>
<text x="99.7" y="68.4">12V</text>
<text x="107.4" y="68.4">12V</text>
<text x="115" y="68.4">12V</text>
<text x="187.2" y="70.5">GND</text>
<text x="201.2" y="70.5">GND</text>
<text x="213.9" y="70.5">GND</text>
<text x="14" y="72.7">10u</text>
<text x="25.4" y="72.7">0.22u</text>
<text x="43.7" y="77.1">PG</text>
<text x="55" y="73.3">SW</text>
<text x="80" y="77.3">100k</text>
<text x="90.1" y="75">C14</text>
<text x="97.7" y="75">C15</text>
<text x="105.3" y="75">C16</text>
<text x="112.9" y="75">C17</text>
<text x="19.6" y="78.1">GND</text>
<text x="29.3" y="82.9">100k</text>
<text x="30.4" y="78.8">R5</text>
<text x="34.2" y="83.9">C18</text>
<text x="43.7" y="80.9">VCC</text>
<text x="51.7" y="82" transform="rotate(-90 51.7 82)">GND</text>
<text x="55.4" y="79.6">FB</text>
<text x="90.2" y="79.1">22u</text>
<text x="97.8" y="79.1">22u</text>
<text x="105.4" y="79.1">22u</text>
<text x="113.1" y="79.1">22u</text>
<text x="35.5" y="88">1u</text>
<text x="48.8" y="89.5">GND</text>
<text x="91.9" y="85.7">GND</text>
<text x="99.6" y="85.7">GND</text>
<text x="107.2" y="85.7">GND</text>
<text x="114.8" y="85.7">GND</text>
<text x="36.1" y="93.3">GND</text>
<text x="78" y="93.3">GND</text>
<text x="127.8" y="95.1">+BATT</text>
<text x="162.2" y="95.1">VIN</text>
<text x="137.2" y="98.9">F1</text>
<text x="154.9" y="98.9">D4</text>
<text x="169.5" y="97.9">C28</text>
<text x="20" y="104">VIN</text>
<text x="49.6" y="106">L3</text>
<text x="67.4" y="106.5">V_Piezo</text>
<text x="133.4" y="105">H1</text>
<text x="137.4" y="103.2">MF-R300</text>
<text x="144.6" y="106.3">D5</text>
<text x="151.5" y="103.7">STPS5L40</text>
<text x="169.5" y="105.5">C29</text>
<text x="172.7" y="102.5">100uF</text>
<text x="36" y="111.4">TPS55340RTER</text>
<text x="41.8" y="109.3">U3</text>
<text x="48.9" y="108.6">22u</text>
<text x="60.3" y="113.9">SS34-HF</text>
<text x="63.4" y="108.8">D6</text>
<text x="105.5" y="111.6">V_Piezo</text>
<text x="139.5" y="108.8">SMBJ18A</text>
<text x="172.7" y="110.3">2.2uF</text>
<text x="17.7" y="114.4">C21</text>
<text x="17.8" y="118.5">10u</text>
<text x="71.1" y="115.7">R9</text>
<text x="81.4" y="116.7">V_Piezo V_Piezo</text>
<text x="128.8" y="117.4">GND</text>
<text x="139.7" y="115.2">H2</text>
<text x="177" y="114.9">GND</text>
<text x="71.1" y="121.8">187k</text>
<text x="81.2" y="123.3">C23</text>
<text x="88.8" y="123.3">C24</text>
<text x="103.5" y="120.2">R18</text>
<text x="110.5" y="120.2">182k</text>
<text x="23.4" y="128.9">GND</text>
<text x="63.5" y="130.9">R7</text>
<text x="71.1" y="129.6">R17</text>
<text x="81.3" y="127.4">22u</text>
<text x="88.9" y="127.4">22u</text>
<text x="103.5" y="130.4">R19</text>
<text x="110.5" y="130.4">10k</text>
<text x="17.7" y="134.7">C20</text>
<text x="63.5" y="137">10k</text>
<text x="71.1" y="135.7">10k</text>
<text x="83.1" y="134">GND</text>
<text x="90.7" y="134">GND</text>
<text x="135.3" y="135.5">R13</text>
<text x="142.2" y="135.5">100k</text>
<text x="162" y="135.5">R15</text>
<text x="168.9" y="135.5">100k</text>
<text x="16.6" y="138.8">100n</text>
<text x="63.5" y="141.1">C19</text>
<text x="107.2" y="139">GND</text>
<text x="22.1" y="147.9">GND</text>
<text x="63.5" y="145.1">10n</text>
<text x="135.3" y="145.6">R14</text>
<text x="142.2" y="145.6">51k</text>
<text x="162" y="145.6">R16</text>
<text x="168.9" y="145.6">51k</text>
<text x="61.5" y="150.5">GND</text>
<text x="138.9" y="154.3">GND</text>
<text x="165.6" y="154.3">GND</text>
</g>
<g font-size="1.8" fill="#a90000">
<text x="41.2" y="23.9">2</text>
<text x="59" y="23.9">7</text>
<text x="133.3" y="22.6">1</text>
<text x="163.8" y="22.6">1</text>
<text x="41.2" y="29">3</text>
<text x="133.3" y="25.1">2</text>
<text x="133.3" y="27.7">3</text>
<text x="163.8" y="25.1">2</text>
<text x="163.8" y="27.7">3</text>
<text x="41.2" y="34">4</text>
<text x="59" y="30.2">8</text>
<text x="133.3" y="30.2">4</text>
<text x="133.3" y="32.8">5</text>
<text x="133.3" y="35.3">6</text>
<text x="163.8" y="30.2">4</text>
<text x="163.8" y="32.8">5</text>
<text x="163.8" y="35.3">6</text>
<text x="41.2" y="37.8">6</text>
<text x="59" y="36.6">5</text>
<text x="133.3" y="37.8">7</text>
<text x="133.3" y="40.4">8</text>
<text x="163.8" y="37.8">7</text>
<text x="163.8" y="40.4">8</text>
<text x="50.5" y="42.6" transform="rotate(-90 50.5 42.6)">1</text>
<text x="132.7" y="45.5">10</text>
<text x="133.3" y="42.9">9</text>
<text x="163.2" y="45.5">10</text>
<text x="163.8" y="42.9">9</text>
<text x="132.7" y="48">11</text>
<text x="132.7" y="50.5">12</text>
<text x="132.7" y="53.1">13</text>
<text x="163.2" y="48">11</text>
<text x="163.2" y="50.5">12</text>
<text x="163.2" y="53.1">13</text>
<text x="132.7" y="55.6">14</text>
<text x="132.7" y="58.2">15</text>
<text x="163.2" y="55.6">14</text>
<text x="163.2" y="58.2">15</text>
<text x="41.2" y="65.8">2</text>
<text x="59" y="65.8">7</text>
<text x="132.7" y="60.7">16</text>
<text x="132.7" y="63.2">17</text>
<text x="132.7" y="65.8">18</text>
<text x="163.2" y="60.7">16</text>
<text x="163.2" y="63.2">17</text>
<text x="163.2" y="65.8">18</text>
<text x="41.2" y="70.9">3</text>
<text x="132.7" y="68.3">19</text>
<text x="132.7" y="70.9">20</text>
<text x="163.2" y="68.3">19</text>
<text x="163.2" y="70.9">20</text>
<text x="41.2" y="75.9">4</text>
<text x="59" y="72.1">8</text>
<text x="132.7" y="73.4">21</text>
<text x="132.7" y="75.9">22</text>
<text x="163.2" y="73.4">21</text>
<text x="163.2" y="75.9">22</text>
<text x="41.2" y="79.8">6</text>
<text x="59" y="78.5">5</text>
<text x="132.7" y="78.5">23</text>
<text x="132.7" y="81">24</text>
<text x="163.2" y="78.5">23</text>
<text x="163.2" y="81">24</text>
<text x="50.5" y="84.5" transform="rotate(-90 50.5 84.5)">1</text>
</g>
<g font-size="1.8" fill="#0000c2">
<text x="91.4" y="21.9">Decoupling</text>
<text x="91.4" y="24">Place</text>
<text x="97.9" y="24">according</text>
<text x="103.1" y="21.9">Caps</text>
<text x="108.4" y="24">to</text>
<text x="111.4" y="24">data</text>
<text x="116.7" y="24">sheet</text>
<text x="91.4" y="63.9">Decoupling</text>
<text x="91.4" y="65.9">Place</text>
<text x="97.9" y="65.9">according</text>
<text x="103.1" y="63.9">Caps</text>
<text x="108.4" y="65.9">to</text>
<text x="111.4" y="65.9">data</text>
<text x="116.7" y="65.9">sheet</text>
<text x="100.1" y="107">Voltage</text>
<text x="108.3" y="107">Divider</text>
<text x="115.9" y="107">for</text>
<text x="77.7" y="113.6">Decoupling</text>
<text x="89.4" y="113.6">Caps</text>
<text x="95.1" y="113.6">&gt;50V</text>
<text x="100.9" y="109.1">Power</text>
<text x="107.7" y="109.1">Monitoring</text>
</g>
<g font-size="1.8" fill="#0f0f0f">
<text x="168.7" y="22.5">PG_3.3V</text>
<text x="166.6" y="27.6">PG_VPiezo</text>
<text x="169.3" y="25.1">PG_12V</text>
<text x="14" y="37.8">PG_3.3V_IC</text>
<text x="14" y="79.7">PG_12V_IC</text>
<text x="110.7" y="124.1">PG_VPiezo</text>
<text x="129.5" y="130.5">PG_3.3V_IC</text>
<text x="156.2" y="130.5">PG_12V_IC</text>
<text x="144.6" y="139.4">PG_3.3V</text>
<text x="171.9" y="139.4">PG_12V</text>
</g>
<g font-size="1.8" fill="#989898">
<text x="72.2" y="30.6">C9</text>
<text x="73.4" y="34.6">C</text>
<text x="71" y="72.5">C13</text>
<text x="73.4" y="76.6">C</text>
</g>
<g font-size="1.4" fill="#a90000">
<text x="29.9" y="114">2</text>
<text x="29.9" y="116.6">3</text>
<text x="55.3" y="116.6">1</text>
<text x="29.9" y="124.2">5</text>
<text x="55.3" y="121.7">8</text>
<text x="29.9" y="129.3">4</text>
<text x="55.3" y="129.3">7</text>
<text x="29.9" y="134.4">9</text>
<text x="54.8" y="136.9">10</text>
<text x="54.8" y="142">11</text>
<text x="55.3" y="139.4">6</text>
<text x="54.8" y="144.5">17</text>
</g>
<g font-size="1.4" fill="#006464">
<text x="34" y="115">VIN</text>
<text x="34" y="117.6">EN</text>
<text x="49.9" y="117.6">SW</text>
<text x="34" y="125.2">SYNC</text>
<text x="50.2" y="122.7">FB</text>
<text x="34" y="130.3">SS</text>
<text x="47.8" y="130.3">COMP</text>
<text x="34" y="135.4">FREQ</text>
<text x="50" y="137.9">NC</text>
<text x="48" y="143">PGND</text>
<text x="48.1" y="140.4">AGND</text>
<text x="44" y="145.5">POWERPAD</text>
</g>
<g font-size=".9" fill="#0000c2">
<text x="80.6" y="36.6">1%</text>
<text x="82.8" y="36.6">TOL</text>
<text x="80.6" y="48">1%</text>
<text x="82.8" y="48">TOL</text>
<text x="80.6" y="78.5">1%</text>
<text x="82.8" y="78.5">TOL</text>
<text x="80.6" y="90">1%</text>
<text x="82.8" y="90">TOL</text>
<text x="71.5" y="123">1%</text>
<text x="73.6" y="123">TOL</text>
<text x="71.5" y="136.9">1%</text>
<text x="73.6" y="136.9">TOL</text>
<text x="27.3" y="144.6">1%</text>
<text x="29.5" y="144.6">TOL</text>
</g>
</svg>
